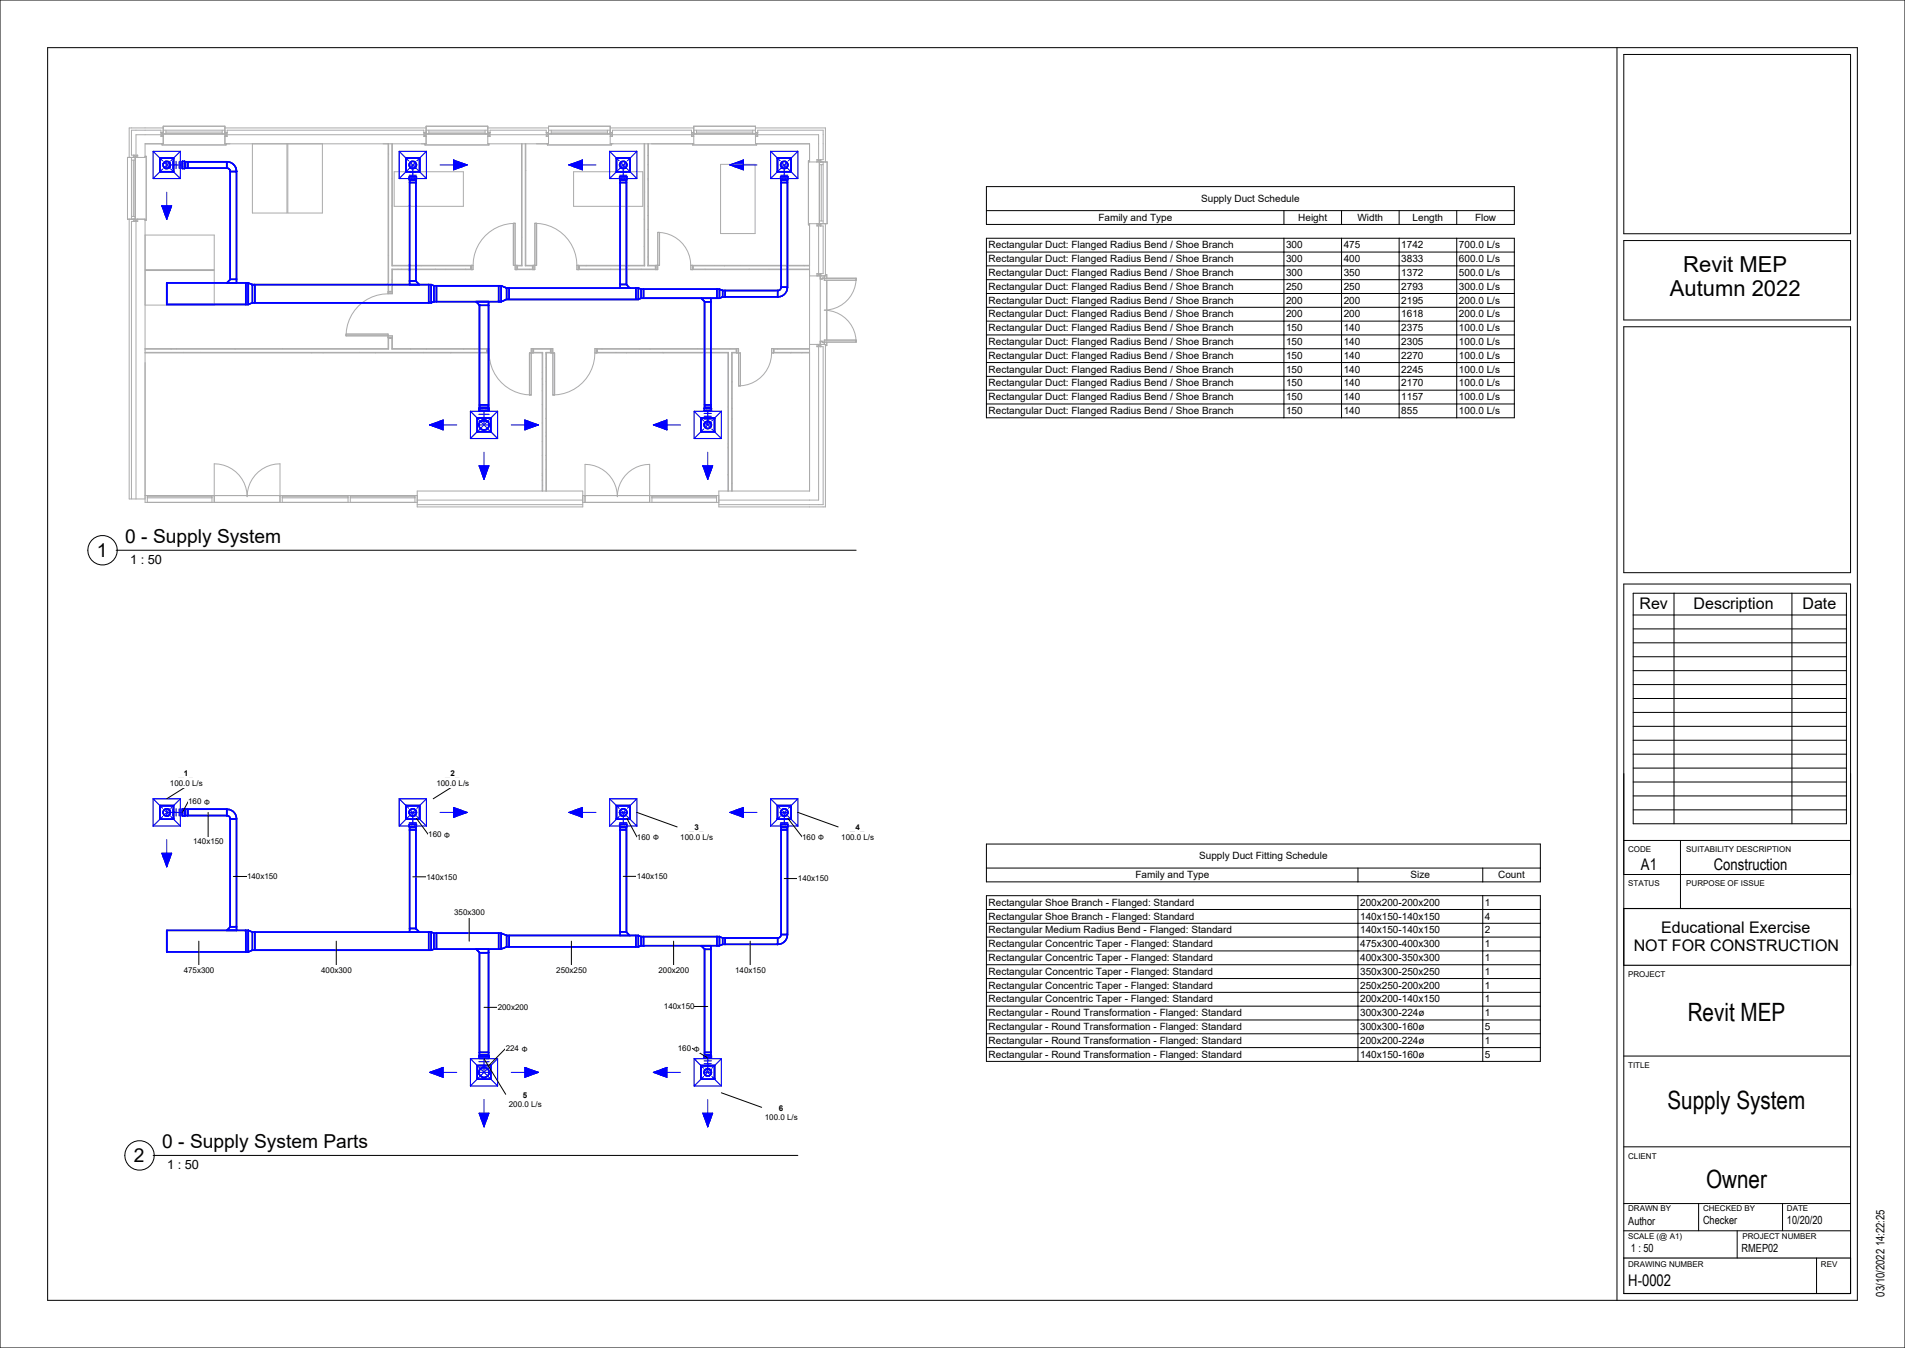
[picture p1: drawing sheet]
<svg xmlns="http://www.w3.org/2000/svg" width="840mm" height="594mm" viewBox="0 0 840 594" stroke-linecap="round" stroke-linejoin="round" font-family="sans-serif">
<g fill="#00f">
<path d="M71.3 90.7h4.4l-2.2 6z"/>
<path d="M200 70.5l6 2.2-6 2.2z"/>
<path d="M250.8 72.7l6-2.2v4.4z"/>
<path d="M321.8 72.7l6-2.2v4.4z"/>
<path d="M211.2 205.2h4.4l-2.2 6z"/>
<path d="M231.4 185.1l6 2.1-6 2.2z"/>
<path d="M189.4 187.2l6-2.1v4.3z"/>
<path d="M309.9 205.2h4.4l-2.2 6z"/>
<path d="M288.1 187.2l6-2.1v4.3z"/>
</g>
<g fill="none" stroke="#aaa" stroke-width=".44">
<path d="M71 59.4h-11v9M71 58.4h1l-1 1.7h1zM72 56.4h-15v13M72 57.4h27.2M72 59h27.2M73.2 57.4v1.6M73.2 58.2h24.8M98 57.4v1.6M99.2 56.4h88.7M99.2 58.4h1l-1 1.7h1zM100.2 59.4h86.7M186.9 58.4h1l-1 1.7h1z"/>
<path d="M187.9 57.4h27.2M187.9 59h27.2M189.1 58.2h24.8M189.1 57.4v1.6M213.9 57.4v1.6M215.1 56.4h26.8M215.1 58.4h1l-1 1.7h1zM216.1 59.4h24.8M240.9 58.4h1l-1 1.7h1zM241.9 57.4h27.2M241.9 59h27.2M243.1 58.2h24.8"/>
<path d="M243.1 57.4v1.6M267.9 57.4v1.6M269.1 56.4h36.8M269.1 58.4h1l-1 1.7h1zM270.1 59.4h34.8M304.9 58.4h1l-1 1.7h1zM305.9 57.4h27.2M305.9 59h27.2M307.1 58.2h24.8M307.1 57.4v1.6M331.9 57.4v1.6M333.1 56.4h30.9v15"/>
<path d="M333.1 58.4h1l-1 1.7h1zM334.1 59.4h26.9v11M58 69.4v27.2M58 70.6h1.6M58.8 70.6v24.8M59 68.4v1l1.7-1v1zM59.6 69.4v27.2M64 68.9h.5v28.2h-.5M71 60.1v-2.7h-13v11h2.7M71.5 63.4v.5h28.2v-.5M100.2 60.1v-2.7h86.7v2.7M111.3 63.4v30.5h15.2v-30.5"/>
<path d="M126.9 63.4v30.5h15.2v-30.5M171.1 63.4v66M171.3 67.8l.1 .1M171.4 63.4v65h1.4v-9.8h34.7v-1.4h-34.7v-53.8M172.8 78.6l.2 .3M173 63.4v53.5h35.6M173.8 75.7h30.5v15.2h-30.5zM187.4 63.4v.5h28.2v-.5M216.1 60.1v-2.7h24.8v2.7M230 63.4v53.5h-3.6v-18.5h.7M230.2 63.4v53.8h-2v1.4h6.6v-1.4h-3.2v-53.8M231.8 75.1l.1 .1"/>
<path d="M231.9 63.4v53.5h4.7v-18.5h-.8M241.4 63.4v.5h28.2v-.5M252.9 75.7h30.5v15.2h-30.5zM270.1 60.1v-2.7h34.8v2.7M284 63.4v53.5h-29.6M284.3 63.4v53.8h-28.8v1.4h33.5v-1.4M285.7 68.5h.1M285.7 72.6h.1M285.7 78.7h.1M285.7 63.4v53.8h3.3M285.7 79.1l.2 .3M285.9 63.4v53.5h4.9v-14.5h-.8"/>
<path d="M305.4 63.4v.5h28.2v-.5M317.7 72.4h15.3v30.5h-15.3zM334.1 60.1v-2.7h28.9v13h-2.8M357 70.9h-.5v28.2h.5M360.2 70.4v1l1.7-1v1zM361.3 71.4v27.2M361.3 72.6h1.7M362.1 72.6v24.8M363 71.4v27.2M57 96.6v123.3h7M58 95.4h1.6M59 96.6v1l1.7-1v1z"/>
<path d="M60 97.6v122.3M60.7 97.6h-2.7v122.3M172.8 90.7h.1M227.1 98.4a18.5 18.5 0 0 0-18.5 18.5M227.1 98.4v18.5M235.8 98.4a18.5 18.5 0 0 1 18.6 18.5M235.8 98.4v18.5M284 96.5l.2 .3M284.2 84.6l.1 .1M285.7 90.9h.1M285.7 95h.1M360.2 98.6v1l1.7-1v1z"/>
<path d="M360.2 99.6h2.8v21h-2.8M361 99.6v21M361.3 97.4h1.7M364 98.6v23h-7M64 103.6h30.5v15.2h-30.5M64 119.2h30.5v15.2h-30.5M171.2 112.4l.2 .2M175.5 118.6h.1M177.1 118.6l.1 .1M181.2 116.9l-.2 .2M183.3 117.1l.1 .1M185.7 117.1v.1"/>
<path d="M191.9 118.6v.1M196.6 118.7l-.1 .1M205.3 118.6l.1 .2M207.8 116.9v1.9M208.6 116.9v1.9h-35.6v10.6h-1.9M227.2 116.9v1.9h8.6v-1.9M228 116.9v1.9M230 104.4l.1 .2M233.5 118.6l.1 .2M234.8 117.3h.2M234.9 117.3l-.1 .2M235 116.9v1.9"/>
<path d="M255.2 116.9v1.9M258.6 116.9l-.2 .3M269.4 118.6l-.2 .2M273.9 118.8h.1M277.1 116.9l.1 .3M282.7 118.6l.1 .1M284 108.6h.1M285.7 101h.1M285.7 113.2h.1M288.9 117.1l.2 .3M289.2 116.9v1.9M290 102.4a14.5 14.5 0 0 1 14.6 14.5"/>
<path d="M290 102.4v16.4h-35.6v-1.9M304.6 116.9h52.4M304.6 116.9v1.9h52.4M305.4 116.9v1.9M310.9 118.6l.1 .2M314.9 116.9v.1M319.6 116.9l-.2 .3M326.3 116.9l.1 .1M330.4 118.6l-.2 .2M339.1 118.7l.1 .1M347.7 116.9l-.1 .2M354.5 116.9l.1 .2"/>
<path d="M357 117.2h-51.3v1.4h51.3M171.1 129.5a18.5 18.5 0 0 0-18.5 18.5M171.1 128.6h1.9M172.8 123.2l.1 .3M360.2 120.6v1l1.7-1v1zM361.7 121.6v30.2M363.5 121.6v1.9h14v-.9M364 121.1h.6v1.5M364.6 123.5v26.4M377.5 122.6a14 14 0 0 1-14 14 14.2 14.2 0 0 1 14 14.1M377.5 122.6l-15-.1v.5h-.8M64 153.9h107.4v-4.8h1.4v4.8h41.8v1.4h-150.6"/>
<path d="M75.4 153.6l.1 .3M77.8 153.6v.1M81 155.3l.1 .1M88.6 155.3h.1M103.6 153.8l.1 .1M124.6 153.6l.1 .1M137.4 155.4l.1 .1M142.5 155.5h-.1M152.6 148v-.8h18.5v6.4h-107.1M152.6 148h18.5M158.4 155.3h.1M165.6 155.5h.1"/>
<path d="M171.1 148h1.9v5.6h42.6v1.9h-151.6M171.1 148.8h1.9M172 149v.1M181 153.7l.1 .2M186.6 155.3l.1 .1M188.1 153.7l-.1 .2M198.9 155.3l-.1 .2M204.5 153.7l-.1 .2M209.2 153.8v.1M214.8 153.6v1.9M215.7 155.5a18.5 18.5 0 0 0 18.5 18.5M235 153.6v1.9"/>
<path d="M239 155.9h.1M240.8 155.9l-.1 .1M240.8 157.9h.1M242.9 153.6v1.9M243.7 155.5v-1.9h-9.5v20.4M243.8 155.5v18.5M262.3 155.5a18.5 18.5 0 0 1-18.5 18.5M262.3 155.5v-1.9h63.4v1.9M262.3 155.5h58.7v60.9M263.1 153.6v1.9M264 155.3h.1M265.5 153.8l-.1 .1"/>
<path d="M271.6 155.3h.1M276.3 155.3l-.1 .2M280.4 155.3h.1M281.9 153.8l-.1 .1M286.6 153.7l.1 .2M292.2 155.3l.1 .2M292.7 155.4l-.1 .1M307.6 153.6h.1M314.8 153.8v.1M321.9 153.6l-.1 .2M322.7 156.3l-.1 .1M324.9 153.6v1.9"/>
<path d="M325.7 155.5v14.5M340.2 155.5a14.5 14.5 0 0 1-14.5 14.5M341.1 153.6v1.9M342.8 153.8v.1M348.6 155.4v.1M349.1 155.3l-.1 .1M353.7 155.4l-.1 .1M357 151.8h7v71.6h-47v-7h40v-117.8h7.7v-27.2h-7.7v-8h-23.9v-7.8h-27.2v7.8h-36.8v-7.8h-27.2v7.8h-26.8v-7.8h-27.2v7.8h-88.7v-7.8h-27.2v7.8h-8v6h-7.8v27.2h7.8v124.8h120M357 153.6h-16.7v1.9h16.7M357 153.9h-15.7v1.4h15.7M360.2 151.8v1l1.7-1v1zM360.2 152.8h2.8v69.6h-46"/>
<path d="M361 152.8v67.6h-44M361.7 150.4h.8v.4h1M363.5 150.7h14M364.6 150.7v1.6h-.6M377.5 150.7v-.8h-14v1.9M234.2 174h-.8v-18.5h5.6v60.9M239 164h.1M239 172.2h.1M239 178.3h.1M239.2 166.7l-.2 .3M239.3 169.3v.1M240.8 162h.1"/>
<path d="M240.8 168.1h.1M243.8 174h.7v-18.5h-3.6v60.9M321.2 179.1l-.1 .1M322.6 175.5h.1M322.7 179.7l.2 .3M322.9 168.1l-.2 .3M325.7 170h.8v-14.5h-3.6v60.9M239 186.4h.1M239 194.5h.1M240.7 192.1l.1 .1M240.8 184.4h.1M240.8 190.5h.1"/>
<path d="M240.8 180.1v.2M240.9 184.1l-.2 .3M321 197.1l.2 .3M321.2 195.4l-.1 .2M322.8 184.5l-.2 .3M64 218.4h120M65 219.4h28.5M65 218.9h28.5M65 218.4v3M93.5 218.4v3M124.5 219.4h29M124.5 218.9h29"/>
<path d="M124.5 218.4v3M153.5 218.4v3M154.5 219.4h28.5M154.5 218.9h28.5M154.5 218.4v3M183 218.4v3M184 216.4h73v7h-73zM239 200.6h.1M239 208.7h.1M239 209.6h.1M239.2 213.9l.1 .2M239.3 211.3l-.2 .3"/>
<path d="M239.3 216.4v-61.1h-4v-1.4h7.4v1.4h-2v61.1M240.8 202.6h.1M240.8 206.7h.1M240.8 212.8h.1M240.8 200.5l-.1 .2M257 218.4h60M287.5 219.4h28.5M287.5 218.9h28.5M287.5 218.4v3M316 218.4v3M321 209.2v.1M321.2 216.4v-61.1h-57.8v-1.4h61.2v1.4h-2v61.1"/>
<path d="M322.9 212.8l-.1 .2M94.5 221.4v-17a14.5 14.5 0 0 1 14.5 14.5 14.5 14.5 0 0 1 14.5-14.5v17M184 222.4h73M184 220.4h73M257 221.4h60M258 221.4v-16.8a14.2 14.2 0 0 1 14.2 14.3 14.2 14.2 0 0 1 14.3-14.3v16.8"/>
</g>
<g fill="none" stroke="#00f" stroke-width=".44">
<path d="M70.5 69.7l1.2 1.2M71.7 74.5l-1.2 1.2M72.2 71.4l1.1 1M73.3 72.9l-1.1 1.1M73.8 72.9l1 1.1M74.8 71.4l-1 1M75.3 74.5l1.2 1.2M76.5 69.7l-1.2 1.2M179 69.7l1.2 1.2M180.2 74.5l-1.2 1.2M180.7 71.4l1.1 1M181.8 72.9l-1.1 1.1"/>
<path d="M182.3 72.9l1 1.1M183.3 71.4l-1 1M183.8 74.5l1.2 1.2M185 69.7l-1.2 1.2M194 72.7h12M200 70.5l6 2.2-6 2.2zM250.8 72.7h12M250.8 72.7l6-2.2v4.4zM271.8 69.7l1.2 1.2M273 74.5l-1.2 1.2M273.5 71.4l1.1 1M274.6 72.9l-1.1 1.1"/>
<path d="M275.1 72.9l1 1.1M276.1 71.4l-1 1M276.6 74.5l1.2 1.2M277.8 69.7l-1.2 1.2M321.8 72.7h12M321.8 72.7l6-2.2v4.4zM342.8 69.7l1.2 1.2M344 74.5l-1.2 1.2M344.5 71.4l1.1 1M345.6 72.9l-1.1 1.1M346 72.9l1.1 1.1M347.1 71.4l-1.1 1"/>
<path d="M347.6 74.5l1.2 1.2M348.8 69.7l-1.2 1.2M71.3 90.7h4.4l-2.2 6zM73.5 84.7v12M189.4 187.2h12M189.4 187.2l6-2.1v4.3zM210.4 184.2l1.2 1.2M211.6 189l-1.2 1.2M212.1 185.9l1.1 1.1M213.2 187.5l-1.1 1M213.4 199.2v12M213.7 187.5l1 1"/>
<path d="M214.7 185.9l-1 1.1M215.2 189l1.2 1.2M216.4 184.2l-1.2 1.2M225.4 187.2h12M231.4 185.1l6 2.1-6 2.2zM288.1 187.2h12M288.1 187.2l6-2.1v4.3zM309.1 184.2l1.2 1.2M310.3 189l-1.2 1.2M310.8 185.9l1 1.1M311.8 187.5l-1 1M312.1 199.2v12"/>
<path d="M312.3 187.5l1.1 1M313.4 185.9l-1.1 1.1M313.9 189l1.2 1.2M315.1 184.2l-1.2 1.2M211.2 205.2h4.4l-2.2 6zM309.9 205.2h4.4l-2.2 6z"/>
</g>
<g fill="none" stroke="#00f" stroke-width=".5">
<path d="M67.5 78.7h12M67.5 66.7h12M67.5 66.7v12M67.5 66.7l3 3M70.5 75.7l-3 3M73.5 72.7h6.9M73.5 71.1v3.2M74.9 71.1v3.2M76.3 71.1v3.2M76.5 75.7l3 3M77.7 71.1v3.2M79 71.1v3.2"/>
<path d="M79.5 66.7v12M79.5 66.7l-3 3M80.4 71.1v3.2M176 78.7h3.9M176 66.7h12M176 66.7v12M176 66.7l3 3M179 75.7l-3 3M180.4 77.2h3.2M180.4 75.7h3.2M180.4 74.2h3.2M180.4 72.7h3.2"/>
<path d="M182 72.7v5.2M184.1 78.7h3.9M185 75.7l3 3M188 66.7v12M188 66.7l-3 3M268.8 78.7h3.9M268.8 66.7h12M268.8 66.7v12M268.8 66.7l3 3M271.8 75.7l-3 3M273.2 77.2h3.2M273.2 75.7h3.2"/>
<path d="M273.2 74.2h3.2M273.2 72.7h3.2M274.8 72.7v5.2M276.9 78.7h3.9M277.8 75.7l3 3M280.8 66.7v12M280.8 66.7l-3 3M339.8 78.7h3.9M339.8 66.7h12M339.8 66.7v12M339.8 66.7l3 3M342.8 75.7l-3 3"/>
<path d="M344.2 77.2h3.2M344.2 75.7h3.2M344.2 74.2h3.2M344.2 72.7h3.2M345.8 72.7v5.2M347.9 78.7h3.9M348.8 75.7l3 3M351.8 66.7v12M351.8 66.7l-3 3M207.4 193.2h12M207.4 181.2h12M207.4 181.2v12"/>
<path d="M207.4 181.2l3 3M210.4 190.2l-3 3M211.2 182.6h4.5M211.2 184.1h4.5M211.2 185.7h4.5M211.2 187.2h4.5M211.2 181h4.5M213.4 181v6.2M216.4 190.2l3 3M219.4 181.2v12M219.4 181.2l-3 3M306.1 193.2h12"/>
<path d="M306.1 181.2h12M306.1 181.2v12M306.1 181.2l3 3M309.1 190.2l-3 3M310.5 187.2h3.2M310.5 180.9h3.2M310.5 182.2h3.2M310.5 183.4h3.2M310.5 184.7h3.2M310.5 186h3.2M312.1 180.9v6.3M315.1 190.2l3 3"/>
<path d="M318.1 181.2v12M318.1 181.2l-3 3"/>
</g>
<g fill="none" stroke="#00f" stroke-width=".7">
<path d="M70.5 69.7h6v6h-6zM72 73.2l.1 .2M72.1 72l-.1 .1M72.9 74.1l.1 .1M73 71.2h-.1M74.1 71.2h.1M74.2 74.1l-.1 .1M75 72v.1M75 73.2v.2M81.3 71.1h-.9v3.2h.9M81.3 71.1v.1M81.3 71.2v3.1"/>
<path d="M81.3 72v.1M81.3 73.2v.2M81.3 71.1l.5 .2M81.8 71.3h18.3a4.2 4.2 0 0 1 4.2 4.2v49.2M81.8 74.1h18.3M81.8 71.3v2.8M81.8 74.1l-.5 .2M82.9 71.3v2.8M100 71.3v2.8M100.1 74.1a1.4 1.4 0 0 1 1.4 1.4M101.5 75.6h2.8M101.5 75.5v47.7l-1.5 1.5"/>
<path d="M179 69.7h6v6h-6zM180.4 72.7a1.6 1.6 0 0 0 1.6 1.6 1.6 1.6 0 0 0 1.6-1.6M180.4 72.7a1.6 1.6 0 0 1 1.6-1.6 1.6 1.6 0 0 1 1.6 1.6M180.4 72.7l.2 .8 1 .7M180.4 77.9h1.2M180.4 77.9h3.2M180.4 78.8h.1M180.4 77.9v.9M180.4 78.8l.2 .5M180.5 78.8h.1M180.5 73.2l.1 .2M180.6 72l-.1 .1"/>
<path d="M180.6 78.8h3M180.6 79.3v46.1M180.6 79.3h2.8M181.3 74.1l.2 .1M181.3 78.8h.2M181.5 71.2h-.2M181.6 71.1l-1 .8-.2 .8M181.6 71.1l1.5 .5 .5 1.1M181.6 77.9h2M182.6 71.2h.1M182.6 78.8h.1M182.7 74.1l-.1 .1"/>
<path d="M183.4 79.3v44.6l1.5 1.5M183.5 72v.1M183.5 73.2v.2M183.6 72.7l-.5 1.1-1.5 .4M183.6 77.9v.9M183.6 78.8l-.2 .5M271.8 69.7h6v6h-6zM273.2 78.8v-.9h3.2v.9M273.2 78.8h3.2M273.2 78.8l.2 .5M273.3 73.2l.1 .2M273.4 72l-.1 .1"/>
<path d="M273.4 79.3v47.6M273.4 79.3h2.8M274.1 74.1l.2 .1M274.1 78.8h.2M274.3 71.2h-.2M275.4 71.2h.1M275.4 78.8h.1M275.5 74.1l-.1 .1M276.2 79.3v46.1l1.5 1.5M276.2 72l.1 .1M276.3 73.2l-.1 .2M276.3 78.8h.1"/>
<path d="M276.4 78.8l-.2 .5M342.8 69.7h6v6h-6zM344.2 78.8v-.9h3.2v.9M344.2 78.8h3.1M344.2 78.8l.2 .5M344.3 73.2l.1 .2M344.4 72l-.1 .1M344.4 79.3v47.3a1.4 1.4 0 0 1-1.4 1.4h-24.3M344.4 79.3h2.8M345.1 74.1l.2 .1M345.1 78.8h.2M345.3 71.2h-.2"/>
<path d="M346.3 71.2h.2M346.3 78.8h.2M346.5 74.1l-.2 .1M347.2 79.3v47.3a4.2 4.2 0 0 1-4.2 4.2h-24.3M347.2 72l.1 .1M347.3 73.2l-.1 .2M347.3 78.8h.1M347.4 78.8l-.2 .5M180.6 80.4h2.8M273.4 80.4h2.8M344.4 80.4h2.8M101.5 123.1h2.8"/>
<path d="M108.4 124.7v9.5M109.5 124.7h-36v9.5h36M109.5 124.7v9.5M109.5 124.7l1.8 .7M111.3 133.4h78.8M111.3 125.4h78.8M111.3 125.4v8M111.3 133.4l-1.8 .8M112.4 125.4v8M180.6 123.8h2.8M189 125.4v8M190.1 125.4v8"/>
<path d="M190.1 125.4l1.2 .5M191.3 132.9h29.7M191.3 125.9h29.7M191.3 125.9v7M191.3 132.9l-1.2 .5M192.4 125.9v7M209.9 132.9l1.5 1.5v45.1M211.4 134.5h4M215.4 132.9v46.6M219.9 125.9v7M221 125.9v7M221 125.9l2.4 1"/>
<path d="M223.4 131.9h58.1M223.4 126.9h58.1M223.4 126.9v5M223.4 131.9l-2.4 1M224.5 126.9v5M273.4 125.3h2.8M280.4 126.9v5M281.5 126.9v5M281.5 126.9l1.2 .5M282.7 131.4h34.5M282.7 127.4h34.5M282.7 127.4v4"/>
<path d="M282.7 131.4l-1.2 .5M283.8 127.4v4M309.2 131.4l1.5 1.5v46.6M310.7 133h2.8M313.5 131.4v48.1M316.1 127.4v4M317.2 127.4v4M317.2 127.4l1.5 .6M318.7 128v2.8M318.7 130.8l-1.5 .6M319.8 128v2.8M342.9 128v2.8"/>
<path d="M344.4 126.5h2.8M211.4 178.4h4M211.4 179.5h4M211.4 179.5l-.2 .6M215.4 179.5l.3 .6M310.7 178.4h2.8M310.7 179.5h2.8M310.7 179.5l-.2 .5M313.5 179.5l.2 .5M210.4 184.2h6v6h-6zM211.2 180.1v.9h4.5v-.9M211.2 180.1h.1"/>
<path d="M211.2 180.1h.2M211.3 187.9l.1 .2M211.4 186.4l-.1 .2M211.4 180.1h4.3M211.6 188.5l.1 .2M211.7 185.8l-.1 .2M212 188.9l.2 .2M212 180.1h.2M212.2 185.4l-.2 .1M212.6 189.3l.2 .1M212.6 180.1h.2M212.8 185.1l-.2 .1"/>
<path d="M214.1 185.1l.1 .1M214.1 180.1h.1M214.2 189.3l-.1 .1M214.6 185.4l.2 .1M214.6 180.1h.2M214.8 188.9l-.2 .2M215.1 185.8l.2 .2M215.3 188.5l-.2 .2M215.4 180.1h.2M215.5 186.4l.1 .2M215.6 187.9l-.1 .2M309.1 184.2h6v6h-6z"/>
<path d="M310.5 180v.9h3.2v-.9M310.5 180h.1M310.5 180h3.2M310.6 187.8v.1M310.6 186.6v.1M311.4 188.7h.1M311.4 180h.1M311.5 185.7l-.1 .1M312.6 185.7l.1 .1M312.6 180h.1M312.7 188.7h-.1M313.5 186.6l.1 .1"/>
<path d="M313.6 187.8l-.1 .1"/>
<circle cx="73.5" cy="72.7" r="1.6"/>
<circle cx="274.8" cy="72.7" r="1.6"/>
<circle cx="345.8" cy="72.7" r="1.6"/>
<circle cx="213.4" cy="187.2" r="2.24"/>
<circle cx="312.1" cy="187.2" r="1.6"/>
</g>
<g fill="#00f">
<path d="M71.3 376h4.4l-2.2 6z"/>
<path d="M200 355.8l6 2.2-6 2.2z"/>
<path d="M250.8 358l6-2.2v4.4z"/>
<path d="M321.8 358l6-2.2v4.4z"/>
<path d="M211.2 490.5h4.4l-2.2 6z"/>
<path d="M231.4 470.3l6 2.2-6 2.2z"/>
<path d="M189.4 472.5l6-2.2v4.4z"/>
<path d="M309.9 490.5h4.4l-2.2 6z"/>
<path d="M288.1 472.5l6-2.2v4.4z"/>
</g>
<g fill="none" stroke="#00f" stroke-width=".44">
<path d="M70.5 355l1.2 1.2M71.7 359.8l-1.2 1.2M72.2 356.7l1.1 1M73.3 358.2l-1.1 1.1M73.8 358.2l1 1.1M74.8 356.7l-1 1M75.3 359.8l1.2 1.2M76.5 355l-1.2 1.2M179 355l1.2 1.2M180.2 359.8l-1.2 1.2M180.7 356.7l1.1 1M181.8 358.2l-1.1 1.1"/>
<path d="M182.3 358.2l1 1.1M183.3 356.7l-1 1M183.8 359.8l1.2 1.2M185 355l-1.2 1.2M194 358h12M200 355.8l6 2.2-6 2.2zM250.8 358h12M250.8 358l6-2.2v4.4zM271.8 355l1.2 1.2M273 359.8l-1.2 1.2M273.5 356.7l1.1 1M274.6 358.2l-1.1 1.1"/>
<path d="M275.1 358.2l1 1.1M276.1 356.7l-1 1M276.6 359.8l1.2 1.2M277.8 355l-1.2 1.2M321.8 358h12M321.8 358l6-2.2v4.4zM342.8 355l1.2 1.2M344 359.8l-1.2 1.2M344.5 356.7l1.1 1M345.6 358.2l-1.1 1.1M346 358.2l1.1 1.1M347.1 356.7l-1.1 1"/>
<path d="M347.6 359.8l1.2 1.2M348.8 355l-1.2 1.2M71.3 376h4.4l-2.2 6zM73.5 370v12M189.4 472.5h12M189.4 472.5l6-2.2v4.4zM210.4 469.5l1.2 1.2M211.6 474.3l-1.2 1.2M212.1 471.2l1.1 1.1M213.2 472.8l-1.1 1M213.7 472.8l1 1M214.7 471.2l-1 1.1"/>
<path d="M215.2 474.3l1.2 1.2M216.4 469.5l-1.2 1.2M225.4 472.5h12M231.4 470.3l6 2.2-6 2.2zM288.1 472.5h12M288.1 472.5l6-2.2v4.4zM309.1 469.5l1.2 1.2M310.3 474.3l-1.2 1.2M310.8 471.2l1 1.1M311.8 472.8l-1 1M312.3 472.8l1.1 1M313.4 471.2l-1.1 1.1"/>
<path d="M313.9 474.3l1.2 1.2M315.1 469.5l-1.2 1.2M211.2 490.5h4.4l-2.2 6zM213.4 484.5v12M309.9 490.5h4.4l-2.2 6zM312.1 484.5v12"/>
</g>
<g fill="none" stroke="#00f" stroke-width=".5">
<path d="M67.5 352h12M67.5 352v12M67.5 352l3 3M73.5 358h6.9M73.5 356.4v3.2M74.9 356.4v3.2M76.3 356.4v3.2M77.7 356.4v3.2M79 356.4v3.2M79.5 352v12M79.5 352l-3 3M80.4 356.4v3.2"/>
<path d="M176 352h12M176 352v12M176 352l3 3M180.4 359.5h3.2M180.4 358h3.2M182 358v5.2M188 352v12M188 352l-3 3M268.8 352h12M268.8 352v12M268.8 352l3 3M273.2 359.5h3.2"/>
<path d="M273.2 358h3.2M274.8 358v5.2M280.8 352v12M280.8 352l-3 3M339.8 352h12M339.8 352v12M339.8 352l3 3M344.2 359.5h3.2M344.2 358h3.2M345.8 358v5.2M351.8 352v12M351.8 352l-3 3"/>
<path d="M67.5 364h12M70.5 361l-3 3M76.5 361l3 3M176 364h3.9M179 361l-3 3M180.4 362.5h3.2M180.4 361h3.2M184.1 364h3.9M185 361l3 3M268.8 364h3.9M271.8 361l-3 3M273.2 362.5h3.2"/>
<path d="M273.2 361h3.2M276.9 364h3.9M277.8 361l3 3M339.8 364h3.9M342.8 361l-3 3M344.2 362.5h3.2M344.2 361h3.2M347.9 364h3.9M348.8 361l3 3M207.4 478.5h12M207.4 466.5h12M207.4 466.5v12"/>
<path d="M207.4 466.5l3 3M210.4 475.5l-3 3M211.2 466.3h4.5M211.2 467.9h4.5M211.2 469.4h4.5M211.2 471h4.5M211.2 472.5h4.5M213.4 466.3v6.2M216.4 475.5l3 3M219.4 466.5v12M219.4 466.5l-3 3M306.1 478.5h12"/>
<path d="M306.1 466.5h12M306.1 466.5v12M306.1 466.5l3 3M309.1 475.5l-3 3M310.5 472.5h3.2M310.5 466.2h3.2M310.5 467.5h3.2M310.5 468.7h3.2M310.5 470h3.2M310.5 471.3h3.2M312.1 466.2v6.3M315.1 475.5l3 3"/>
<path d="M318.1 466.5v12M318.1 466.5l-3 3"/>
</g>
<g fill="none" stroke="#00f" stroke-width=".7">
<path d="M70.5 355h6v6h-6zM72 358.5l.1 .1M72.1 357.3l-.1 .1M72.9 359.4l.1 .1M73 356.5h-.1M74.1 356.5h.1M74.2 359.4l-.1 .1M75 357.3v.1M75 358.5v.1M81.3 356.4h-.9v3.2h.9M81.3 356.4v.1M81.3 356.5v3.1"/>
<path d="M81.3 357.3v.1M81.3 358.5v.1M81.3 356.4l.5 .2M81.8 359.4h18.3a1.4 1.4 0 0 1 1.4 1.4v47.7M81.8 356.6h18.3a4.2 4.2 0 0 1 4.2 4.2v49.2M81.8 356.6v2.8M81.8 359.4l-.5 .2M82.9 356.6v2.8M100 356.6v2.8M179 355h6v6h-6zM180.4 358a1.6 1.6 0 0 0 1.6 1.6 1.6 1.6 0 0 0 1.6-1.6M180.4 358a1.6 1.6 0 0 1 1.6-1.6 1.6 1.6 0 0 1 1.6 1.6"/>
<path d="M180.5 358.5l.1 .1M180.6 357.3l-.1 .1M181.3 359.4l.2 .1M181.5 356.5h-.2M182.6 356.5h.1M182.7 359.4l-.1 .1M183.5 357.3v.1M183.5 358.5v.1M271.8 355h6v6h-6zM273.3 358.5l.1 .1M273.4 357.3l-.1 .1M274.1 359.4l.2 .1"/>
<path d="M274.3 356.5h-.2M275.4 356.5h.1M275.5 359.4l-.1 .1M276.2 357.3l.1 .1M276.3 358.5l-.1 .1M342.8 355h6v6h-6zM344.2 358a1.6 1.6 0 0 0 1.6 1.6 1.6 1.6 0 0 0 1.6-1.6M344.2 358a1.6 1.6 0 0 1 1.6-1.6 1.6 1.6 0 0 1 1.6 1.6M344.3 358.5l.1 .1M344.4 357.3l-.1 .1M345.1 359.4l.2 .1M345.3 356.5h-.2"/>
<path d="M346.3 356.5h.2M346.5 359.4l-.2 .1M347.2 357.3l.1 .1M347.3 358.5l-.1 .1M101.5 360.9h2.8M180.4 364.1v-.9h3.2v.9M180.4 364.1h.1M180.4 364.1l.2 .5M180.5 364.1h.1M180.6 364.1h3M180.6 365.7h2.8M180.6 364.6v46.1"/>
<path d="M180.6 364.6h2.8M181.3 364.1h.2M182.6 364.1h.1M182.9 364.1h.2M183.4 364.6v44.6l1.5 1.5M183.6 364.1l-.2 .5M273.2 364.1v-.9h3.2v.9M273.2 364.1h3.2M273.2 364.1l.2 .5M273.4 365.7h2.8M273.4 364.6v47.6M273.4 364.6h2.8"/>
<path d="M274.1 364.1h.2M275.4 364.1h.1M276.2 364.6v46.1l1.5 1.5M276.3 364.1h.1M276.4 364.1l-.2 .5M344.2 364.1v-.9h3.2v.9M344.2 364.1h.3M344.2 364.1l.2 .5M344.4 364.1h2.9M344.4 364.6v47.3a1.4 1.4 0 0 1-1.4 1.4h-24.3M344.4 365.7h2.8M344.4 364.6h2.8"/>
<path d="M345.1 364.1h.2M346.3 364.1h.2M347.2 364.6v47.3a4.2 4.2 0 0 1-4.2 4.2h-24.3M347.3 364.1h.1M347.4 364.1l-.2 .5M101.5 408.4h2.8M101.5 408.5l-1.5 1.5M108.4 410v9.5M109.5 410h-36v9.5h36M109.5 410v9.5M109.5 410l1.8 .7M111.3 418.7h78.8"/>
<path d="M111.3 410.7h78.8M111.3 410.7v8M111.3 418.7l-1.8 .8M112.4 410.7v8M180.6 409.1h2.8M189 410.7v8M190.1 410.7v8M190.1 410.7l1.2 .5M191.3 418.2h29.7M191.3 411.2h29.7M191.3 411.2v7M191.3 418.2l-1.2 .5"/>
<path d="M192.4 411.2v7M209.9 418.2l1.5 1.5v45.1M211.4 419.8h4M215.4 418.2v46.6M219.9 411.2v7M221 411.2v7M221 411.2l2.4 1M223.4 417.2h58.1M223.4 412.2h58.1M223.4 412.2v5M223.4 417.2l-2.4 1M224.5 412.2v5"/>
<path d="M273.4 410.6h2.8M280.4 412.2v5M281.5 412.2v5M281.5 412.2l1.2 .5M282.7 416.7h34.5M282.7 412.7h34.5M282.7 412.7v4M282.7 416.7l-1.2 .5M283.8 412.7v4M309.2 416.7l1.5 1.5v46.6M310.7 418.3h2.8M313.5 416.7v48.1"/>
<path d="M316.1 412.7v4M317.2 412.7v4M317.2 412.7l1.5 .6M318.7 413.3v2.8M318.7 416.1l-1.5 .6M319.8 413.3v2.8M342.9 413.3v2.8M344.4 411.8h2.8M210.4 469.5h6v6h-6zM211.2 465.4v.9h4.5v-.9M211.2 465.4h.1M211.2 465.4h.2"/>
<path d="M211.3 473.2l.1 .2M211.4 471.7l-.1 .2M211.4 465.4h4.1M211.4 463.7h4M211.4 464.8h4M211.4 464.8l-.2 .6M211.6 473.8l.1 .1M211.7 471.1l-.1 .2M212 474.2l.2 .2M212 465.4h.2M212.2 470.7l-.2 .1M212.6 474.6l.2 .1"/>
<path d="M212.6 465.4h.2M212.8 470.4l-.2 .1M214.1 470.4l.1 .1M214.1 465.4h.1M214.2 474.6l-.1 .1M214.6 470.7l.2 .1M214.6 465.4h.2M214.8 474.2l-.2 .2M215.1 471.1l.2 .2M215.3 473.8l-.2 .1M215.4 464.8l.3 .6M215.5 471.7l.1 .2"/>
<path d="M215.5 465.4h.1M215.5 465.4h.2M215.6 473.2l-.1 .2M309.1 469.5h6v6h-6zM310.5 465.3v.9h3.2v-.9M310.5 465.3h.1M310.5 465.3h3.2M310.6 473.1v.1M310.6 471.9v.1M310.7 463.7h2.8M310.7 464.8h2.8M310.7 464.8l-.2 .5"/>
<path d="M311.4 474h.1M311.4 465.3h.1M311.5 471l-.1 .1M312.6 471l.1 .1M312.6 465.3h.1M312.7 474h-.1M313.5 464.8l.2 .5M313.5 471.9l.1 .1M313.6 473.1l-.1 .1"/>
<circle cx="73.5" cy="358" r="1.6"/>
<circle cx="274.8" cy="358" r="1.6"/>
<circle cx="213.4" cy="472.5" r="2.24"/>
<circle cx="312.1" cy="472.5" r="1.6"/>
</g>
<path d="M78.7 343h6.3M81.4 347l-7.9 5" fill="none" stroke="#000" stroke-width=".44"/>
<g fill="#fff">
<path d="M81.1 338.8h1.9v4.1h-1.9z"/>
<path d="M74.9 343h14.4v4h-14.4z"/>
</g>
<path d="M196.2 343h6.3M198.9 347l-7.9 5" fill="none" stroke="#000" stroke-width=".44"/>
<g fill="#fff">
<path d="M198.6 338.8h1.9v4.1h-1.9z"/>
<path d="M192.4 343h14.4v4h-14.4z"/>
</g>
<path d="M280.8 358l17.8 6.4M303.7 366.8h6.4" fill="none" stroke="#000" stroke-width=".44"/>
<g fill="#fff">
<path d="M306.2 362.6h1.9v4.1h-1.9z"/>
<path d="M300 366.8h14.3v4h-14.3z"/>
</g>
<path d="M351.8 358l17.8 6.4M374.7 366.8h6.4" fill="none" stroke="#000" stroke-width=".44"/>
<g fill="#fff">
<path d="M377.2 362.6h1.9v4.1h-1.9z"/>
<path d="M371 366.8h14.3v4h-14.3z"/>
</g>
<path d="M318.1 481.5l17.7 6.4M341 490.3h6.3" fill="none" stroke="#000" stroke-width=".44"/>
<g fill="#fff">
<path d="M343.4 486.1h2v4.1h-2z"/>
<path d="M337.2 490.4h14.4v3.9h-14.4z"/>
</g>
<path d="M213.4 466.5l9.6 15.7M228.1 484.6h6.4" fill="none" stroke="#000" stroke-width=".44"/>
<g fill="#fff">
<path d="M230.6 480.4h1.9v4.1h-1.9z"/>
<path d="M224.4 484.6h14.3v4h-14.3z"/>
</g>
<path d="M87.7 414.7v10.9" fill="none" stroke="#000" stroke-width=".44"/>
<path d="M81 425.6h13.2v4h-13.2z" fill="#fff"/>
<path d="M148.3 414.7v10.9" fill="none" stroke="#000" stroke-width=".44"/>
<path d="M141.6 425.6h13.3v4h-13.3z" fill="#fff"/>
<path d="M206.9 404.2v10.5" fill="none" stroke="#000" stroke-width=".44"/>
<path d="M200.2 400.2h13.3v4h-13.3z" fill="#fff"/>
<path d="M251.9 414.7v10.9" fill="none" stroke="#000" stroke-width=".44"/>
<path d="M245.3 425.6h13.2v4h-13.2z" fill="#fff"/>
<path d="M297 414.7v10.9" fill="none" stroke="#000" stroke-width=".44"/>
<path d="M290.4 425.6h13.2v4h-13.2z" fill="#fff"/>
<path d="M330.8 414.7v10.9" fill="none" stroke="#000" stroke-width=".44"/>
<path d="M324.1 425.6h13.3v4h-13.3z" fill="#fff"/>
<path d="M345.8 387.1h6.1" fill="none" stroke="#000" stroke-width=".44"/>
<path d="M351.9 385.1h13.2v4h-13.2z" fill="#fff"/>
<path d="M213.4 443.9h6.1" fill="none" stroke="#000" stroke-width=".44"/>
<path d="M219.5 441.9h13.2v4h-13.2z" fill="#fff"/>
<path d="M306 443.5h6.1" fill="none" stroke="#000" stroke-width=".44"/>
<path d="M292.7 441.5h13.3v4h-13.3z" fill="#fff"/>
<path d="M274.8 386.2h6.1" fill="none" stroke="#000" stroke-width=".44"/>
<path d="M280.9 384.2h13.2v3.9h-13.2z" fill="#fff"/>
<path d="M182 386.4h6.1" fill="none" stroke="#000" stroke-width=".44"/>
<path d="M188.1 384.4h13.2v3.9h-13.2z" fill="#fff"/>
<path d="M102.9 386.2h6" fill="none" stroke="#000" stroke-width=".44"/>
<path d="M108.9 384.2h13.3v4h-13.3z" fill="#fff"/>
<path d="M91.8 358v10.9" fill="none" stroke="#000" stroke-width=".44"/>
<path d="M85.1 368.9h13.3v3.9h-13.3z" fill="#fff"/>
<path d="M223 461.9l-7.3 7.5" fill="none" stroke="#000" stroke-width=".44"/>
<g fill="#fff">
<path d="M230.1 460.3h2.5v3.8h-2.5z"/>
<path d="M223 460h5.7v3.9h-5.7z"/>
</g>
<path d="M305.3 461.9l6.8 4.3" fill="none" stroke="#000" stroke-width=".44"/>
<g fill="#fff">
<path d="M306 460.3h2.5v3.8h-2.5z"/>
<path d="M298.9 460h5.7v3.9h-5.7z"/>
</g>
<path d="M347.4 360.6l6.3 8.2" fill="none" stroke="#000" stroke-width=".44"/>
<g fill="#fff">
<path d="M360.8 367.2h2.6v3.8h-2.6z"/>
<path d="M353.7 366.8h5.8v4h-5.8z"/>
</g>
<path d="M276.4 360.6l4.5 8.2" fill="none" stroke="#000" stroke-width=".44"/>
<g fill="#fff">
<path d="M287.9 367.2h2.6v3.8h-2.6z"/>
<path d="M280.9 366.8h5.7v4h-5.7z"/>
</g>
<path d="M183.6 360.6l5.2 7.1" fill="none" stroke="#000" stroke-width=".44"/>
<g fill="#fff">
<path d="M195.9 366h2.6v3.9h-2.6z"/>
<path d="M188.8 365.7h5.8v4h-5.8z"/>
</g>
<path d="M83 353.3l-2.6 4.7" fill="none" stroke="#000" stroke-width=".44"/>
<g fill="#fff">
<path d="M90 351.6h2.6v3.9h-2.6z"/>
<path d="M83 351.3h5.7v4h-5.7z"/>
</g>
<g fill="none" stroke="#000" stroke-width=".44">
<path d="M0 0h840v594h-840zM21 21h798v552h-798zM713 21v552M716 24h100v79h-100zM716 106h100v35h-100zM716 144h100v108.3h-100zM716 370.3h100M741 370.3v30M716 385.3h100M716 465.3h100M716 505.3h100M716 530.3h100"/>
<path d="M749 530.3v12M786 530.3v12M716 554.3v-297h100v297M716 542.3h100M766 542.3v12M801 554.3v15.7"/>
</g>
<path d="M716 400.3h100v25h-100zM716 554.3h100v15.7h-100z" fill="none" stroke="#000" stroke-width=".5"/>
<g fill="#fff">
<path d="M732.5 404.7h66.4v7.9h-66.4z"/>
<path d="M720.4 412.6h90.7v7.8h-90.7z"/>
<path d="M717.9 542.9h23.6v4h-23.6z"/>
<path d="M750.9 530.6h22.6v4h-22.6z"/>
<path d="M717.9 467.3h9.6v4h-9.6z"/>
<path d="M768.3 542.9h32.3v4h-32.3z"/>
<path d="M717.9 507.4h12.5v3.9h-12.5z"/>
<path d="M717.9 427.4h16.4v4h-16.4z"/>
<path d="M717.9 555h33v4h-33z"/>
<path d="M802.9 555h7.2v4h-7.2z"/>
<path d="M717.9 530.6h18.9v4h-18.9z"/>
<path d="M787.9 530.6h9.3v4h-9.3z"/>
<path d="M717.9 387.4h13.9v4h-13.9z"/>
<path d="M743.5 387.4h34.3v4h-34.3z"/>
<path d="M717.9 372.4h10.1v4h-10.1z"/>
<path d="M743.5 372.4h45.9v4h-45.9z"/>
<path d="M742.2 110.9h46.1v10.9h-46.1z"/>
<path d="M736.3 121.8h57.9v10.9h-57.9z"/>
<path d="M717.9 546.8h11.3v5.8h-11.3z"/>
<path d="M826.1 533h6v38.4h-6z"/>
<path d="M767.9 546.8h16.2v5.8h-16.2z"/>
<path d="M750.9 534.6h15.1v5.8h-15.1z"/>
<path d="M717.9 560.2h19.1v8h-19.1z"/>
<path d="M717.9 534.9h11.9v5.8h-11.9z"/>
<path d="M787.9 534.6h15.8v5.8h-15.8z"/>
<path d="M723.6 377.1h7.1v8h-7.1z"/>
<path d="M755.6 377.1h32.6v8h-32.6z"/>
</g>
<g fill="none" stroke="#000" stroke-width=".44">
<path d="M434.9 82.2h232.8v16.7h-232.8zM434.9 92.8h232.8M566.1 92.8v6.1M591.5 92.8v6.1M616.9 92.8v6.1M642.3 92.8v6.1M434.9 105h232.8v79.1h-232.8zM434.9 117.2h232.8M434.9 111.1h232.8M566.1 105v79.1M591.5 105v79.1M616.9 105v79.1"/>
<path d="M642.3 105v79.1M434.9 135.4h232.8M434.9 129.3h232.8M434.9 123.2h232.8M434.9 159.8h232.8M434.9 153.7h232.8M434.9 147.6h232.8M434.9 141.5h232.8M434.9 178h232.8M434.9 171.9h232.8M434.9 165.8h232.8M51.2 242.5h326.3"/>
<path d="M720.1 261.4h94v101.6h-94zM720.1 277.1h94M720.1 271h94M738.1 261.4v101.6M790.1 261.4v101.6M720.1 295.5h94M720.1 289.4h94M720.1 283.3h94M720.1 313.9h94M720.1 307.8h94M720.1 301.7h94M720.1 338.5h94"/>
<path d="M720.1 332.3h94M720.1 326.2h94M720.1 320.1h94M720.1 356.9h94M720.1 350.7h94M720.1 344.6h94M434.9 371.9h244.3v16.7h-244.3zM434.9 394.7h244.3v73h-244.3zM434.9 382.5h244.3M598.8 382.5v6.1M598.8 394.7v73M653.8 382.5v6.1"/>
<path d="M653.8 394.7v73M434.9 419h244.3M434.9 412.9h244.3M434.9 406.8h244.3M434.9 400.8h244.3M434.9 437.3h244.3M434.9 431.2h244.3M434.9 425.1h244.3M434.9 455.5h244.3M434.9 449.4h244.3M434.9 443.4h244.3M434.9 461.6h244.3"/>
<path d="M67.5 509.1h284.3"/>
<circle cx="45.2" cy="242.5" r="6.5"/>
<circle cx="61.5" cy="509.1" r="6.5"/>
</g>
<g font-size="11.1">
<text x="744.2" y="449.7">Revit MEP</text>
<text x="735.2" y="488.6">Supply System</text>
<text x="752.3" y="523.5">Owner</text>
</g>
<g font-size="9.7">
<text x="742.2" y="119.6">Revit MEP</text>
<text x="736.3" y="130.6">Autumn 2022</text>
</g>
<g font-size="8.5">
<text x="55.2" y="239.4">0 - Supply System</text>
<text x="42.7" y="245.3">1</text>
<text x="71.6" y="506">0 - Supply System Parts</text>
<text x="59" y="512">2</text>
</g>
<g font-size="7.1">
<text x="722.9" y="268.5">Rev</text>
<text x="746.8" y="268.5">Description</text>
<text x="794.8" y="268.5">Date</text>
<text x="723.6" y="383.6">A1</text>
<text x="755.6" y="383.6">Construction</text>
<text x="732.5" y="411">Educational Exercise</text>
<text x="720.4" y="418.9">NOT FOR CONSTRUCTION</text>
<text x="717.9" y="566.7">H-0002</text>
</g>
<g font-size="5.6">
<text x="57.3" y="248.5">1 : 50</text>
<text x="73.6" y="515.2">1 : 50</text>
</g>
<text font-size="5.1" x="830.9" y="571.4" transform="rotate(-90 830.9 571.4)">03/10/2022 14:22:25</text>
<g font-size="4.9">
<text x="717.9" y="539.6">Author</text>
<text x="750.9" y="539.4">Checker</text>
<text x="787.9" y="539.4">10/20/20</text>
<text x="719.1" y="551.5">1 : 50</text>
<text x="767.9" y="551.5">RMEP02</text>
</g>
<g font-size="4.4">
<text x="529.6" y="88.9">Supply Duct Schedule</text>
<text x="484.3" y="97.3">Family and Type</text>
<text x="572.4" y="97.3">Height</text>
<text x="598.6" y="97.3">Width</text>
<text x="622.9" y="97.3">Length</text>
<text x="650.4" y="97.3">Flow</text>
<text x="435.9" y="109.4">Rectangular Duct: Flanged Radius Bend / Shoe Branch</text>
<text x="567.1" y="109.4">300</text>
<text x="592.5" y="109.4">475</text>
<text x="617.9" y="109.4">1742</text>
<text x="643.3" y="109.4">700.0 L/s</text>
<text x="435.9" y="115.5">Rectangular Duct: Flanged Radius Bend / Shoe Branch</text>
<text x="567.1" y="115.5">300</text>
<text x="592.5" y="115.5">400</text>
<text x="617.9" y="115.5">3833</text>
<text x="643.3" y="115.5">600.0 L/s</text>
<text x="435.9" y="121.6">Rectangular Duct: Flanged Radius Bend / Shoe Branch</text>
<text x="567.1" y="121.6">300</text>
<text x="592.5" y="121.6">350</text>
<text x="617.9" y="121.6">1372</text>
<text x="643.3" y="121.6">500.0 L/s</text>
<text x="435.9" y="127.7">Rectangular Duct: Flanged Radius Bend / Shoe Branch</text>
<text x="567.1" y="127.7">250</text>
<text x="592.5" y="127.7">250</text>
<text x="617.9" y="127.7">2793</text>
<text x="643.3" y="127.7">300.0 L/s</text>
<text x="435.9" y="133.8">Rectangular Duct: Flanged Radius Bend / Shoe Branch</text>
<text x="567.1" y="133.8">200</text>
<text x="592.5" y="133.8">200</text>
<text x="617.9" y="133.8">2195</text>
<text x="643.3" y="133.8">200.0 L/s</text>
<text x="435.9" y="139.9">Rectangular Duct: Flanged Radius Bend / Shoe Branch</text>
<text x="567.1" y="139.9">200</text>
<text x="592.5" y="139.9">200</text>
<text x="617.9" y="139.9">1618</text>
<text x="643.3" y="139.9">200.0 L/s</text>
<text x="435.9" y="145.9">Rectangular Duct: Flanged Radius Bend / Shoe Branch</text>
<text x="567.1" y="145.9">150</text>
<text x="592.5" y="145.9">140</text>
<text x="617.9" y="145.9">2375</text>
<text x="643.3" y="145.9">100.0 L/s</text>
<text x="435.9" y="152">Rectangular Duct: Flanged Radius Bend / Shoe Branch</text>
<text x="567.1" y="152">150</text>
<text x="592.5" y="152">140</text>
<text x="617.9" y="152">2305</text>
<text x="643.3" y="152">100.0 L/s</text>
<text x="435.9" y="158.1">Rectangular Duct: Flanged Radius Bend / Shoe Branch</text>
<text x="567.1" y="158.1">150</text>
<text x="592.5" y="158.1">140</text>
<text x="617.9" y="158.1">2270</text>
<text x="643.3" y="158.1">100.0 L/s</text>
<text x="435.9" y="164.2">Rectangular Duct: Flanged Radius Bend / Shoe Branch</text>
<text x="567.1" y="164.2">150</text>
<text x="592.5" y="164.2">140</text>
<text x="617.9" y="164.2">2245</text>
<text x="643.3" y="164.2">100.0 L/s</text>
<text x="435.9" y="170.3">Rectangular Duct: Flanged Radius Bend / Shoe Branch</text>
<text x="567.1" y="170.3">150</text>
<text x="592.5" y="170.3">140</text>
<text x="617.9" y="170.3">2170</text>
<text x="643.3" y="170.3">100.0 L/s</text>
<text x="435.9" y="176.4">Rectangular Duct: Flanged Radius Bend / Shoe Branch</text>
<text x="567.1" y="176.4">150</text>
<text x="592.5" y="176.4">140</text>
<text x="617.9" y="176.4">1157</text>
<text x="643.3" y="176.4">100.0 L/s</text>
<text x="435.9" y="182.5">Rectangular Duct: Flanged Radius Bend / Shoe Branch</text>
<text x="567.1" y="182.5">150</text>
<text x="592.5" y="182.5">140</text>
<text x="617.9" y="182.5">855</text>
<text x="643.3" y="182.5">100.0 L/s</text>
<text x="528.8" y="378.6">Supply Duct Fitting Schedule</text>
<text x="500.6" y="386.9">Family and Type</text>
<text x="622" y="386.9">Size</text>
<text x="660.6" y="386.9">Count</text>
<text x="435.9" y="399.1">Rectangular Shoe Branch - Flanged: Standard</text>
<text x="599.7" y="399.1">200x200-200x200</text>
<text x="654.7" y="399.1">1</text>
<text x="435.9" y="405.2">Rectangular Shoe Branch - Flanged: Standard</text>
<text x="599.7" y="405.2">140x150-140x150</text>
<text x="654.7" y="405.2">4</text>
<text x="435.9" y="411.3">Rectangular Medium Radius Bend - Flanged: Standard</text>
<text x="599.7" y="411.3">140x150-140x150</text>
<text x="654.7" y="411.3">2</text>
<text x="435.9" y="417.4">Rectangular Concentric Taper - Flanged: Standard</text>
<text x="599.7" y="417.4">475x300-400x300</text>
<text x="654.7" y="417.4">1</text>
<text x="435.9" y="423.5">Rectangular Concentric Taper - Flanged: Standard</text>
<text x="599.7" y="423.5">400x300-350x300</text>
<text x="654.7" y="423.5">1</text>
<text x="435.9" y="429.5">Rectangular Concentric Taper - Flanged: Standard</text>
<text x="599.7" y="429.5">350x300-250x250</text>
<text x="654.7" y="429.5">1</text>
<text x="435.9" y="435.6">Rectangular Concentric Taper - Flanged: Standard</text>
<text x="599.7" y="435.6">250x250-200x200</text>
<text x="654.7" y="435.6">1</text>
<text x="435.9" y="441.7">Rectangular Concentric Taper - Flanged: Standard</text>
<text x="599.7" y="441.7">200x200-140x150</text>
<text x="654.7" y="441.7">1</text>
<text x="435.9" y="447.8">Rectangular - Round Transformation - Flanged: Standard</text>
<text x="599.7" y="447.8">300x300-224ø</text>
<text x="654.7" y="447.8">1</text>
<text x="435.9" y="453.9">Rectangular - Round Transformation - Flanged: Standard</text>
<text x="599.7" y="453.9">300x300-160ø</text>
<text x="654.7" y="453.9">5</text>
<text x="435.9" y="460">Rectangular - Round Transformation - Flanged: Standard</text>
<text x="599.7" y="460">200x200-224ø</text>
<text x="654.7" y="460">1</text>
<text x="435.9" y="466.1">Rectangular - Round Transformation - Flanged: Standard</text>
<text x="599.7" y="466.1">140x150-160ø</text>
<text x="654.7" y="466.1">5</text>
</g>
<g font-size="3.5">
<text x="74.9" y="346.2">100.0 L/s</text>
<text x="81.1" y="342">1</text>
<text x="192.4" y="346.2">100.0 L/s</text>
<text x="198.6" y="342">2</text>
<text x="83" y="354.5">160</text>
<text x="306.2" y="365.8">3</text>
<text x="377.2" y="365.8">4</text>
<text x="188.8" y="368.9">160</text>
<text x="280.9" y="370">160</text>
<text x="300" y="370">100.0 L/s</text>
<text x="353.7" y="370">160</text>
<text x="371" y="370">100.0 L/s</text>
<text x="85.1" y="372.1">140x150</text>
<text x="717.9" y="375.6">CODE</text>
<text x="743.5" y="375.6">SUITABILITY DESCRIPTION</text>
<text x="108.9" y="387.4">140x150</text>
<text x="188.1" y="387.5">140x150</text>
<text x="280.9" y="387.4">140x150</text>
<text x="351.9" y="388.3">140x150</text>
<text x="717.9" y="390.6">STATUS</text>
<text x="743.5" y="390.6">PURPOSE OF ISSUE</text>
<text x="200.2" y="403.4">350x300</text>
<text x="81" y="428.8">475x300</text>
<text x="141.6" y="428.8">400x300</text>
<text x="245.3" y="428.8">250x250</text>
<text x="290.4" y="428.8">200x200</text>
<text x="324.1" y="428.8">140x150</text>
<text x="717.9" y="430.6">PROJECT</text>
<text x="219.5" y="445.1">200x200</text>
<text x="292.7" y="444.7">140x150</text>
<text x="223" y="463.1">224</text>
<text x="298.9" y="463.1">160</text>
<text x="717.9" y="470.5">TITLE</text>
<text x="230.6" y="483.6">5</text>
<text x="224.4" y="487.8">200.0 L/s</text>
<text x="343.4" y="489.4">6</text>
<text x="337.2" y="493.5">100.0 L/s</text>
<text x="717.9" y="510.5">CLIENT</text>
<text x="717.9" y="533.8">DRAWN BY</text>
<text x="750.9" y="533.8">CHECKED BY</text>
<text x="787.9" y="533.8">DATE</text>
<text x="717.9" y="546.1">SCALE (@ A1)</text>
<text x="768.3" y="546.1">PROJECT NUMBER</text>
<text x="717.9" y="558.2">DRAWING NUMBER</text>
<text x="802.9" y="558.2">REV</text>
</g>
<g font-size="3.4">
<text x="90" y="354.8">Ф</text>
<text x="195.9" y="369.1">Ф</text>
<text x="287.9" y="370.3">Ф</text>
<text x="360.8" y="370.3">Ф</text>
<text x="230.1" y="463.4">Ф</text>
<text x="306" y="463.4">Ф</text>
</g>
</svg>
